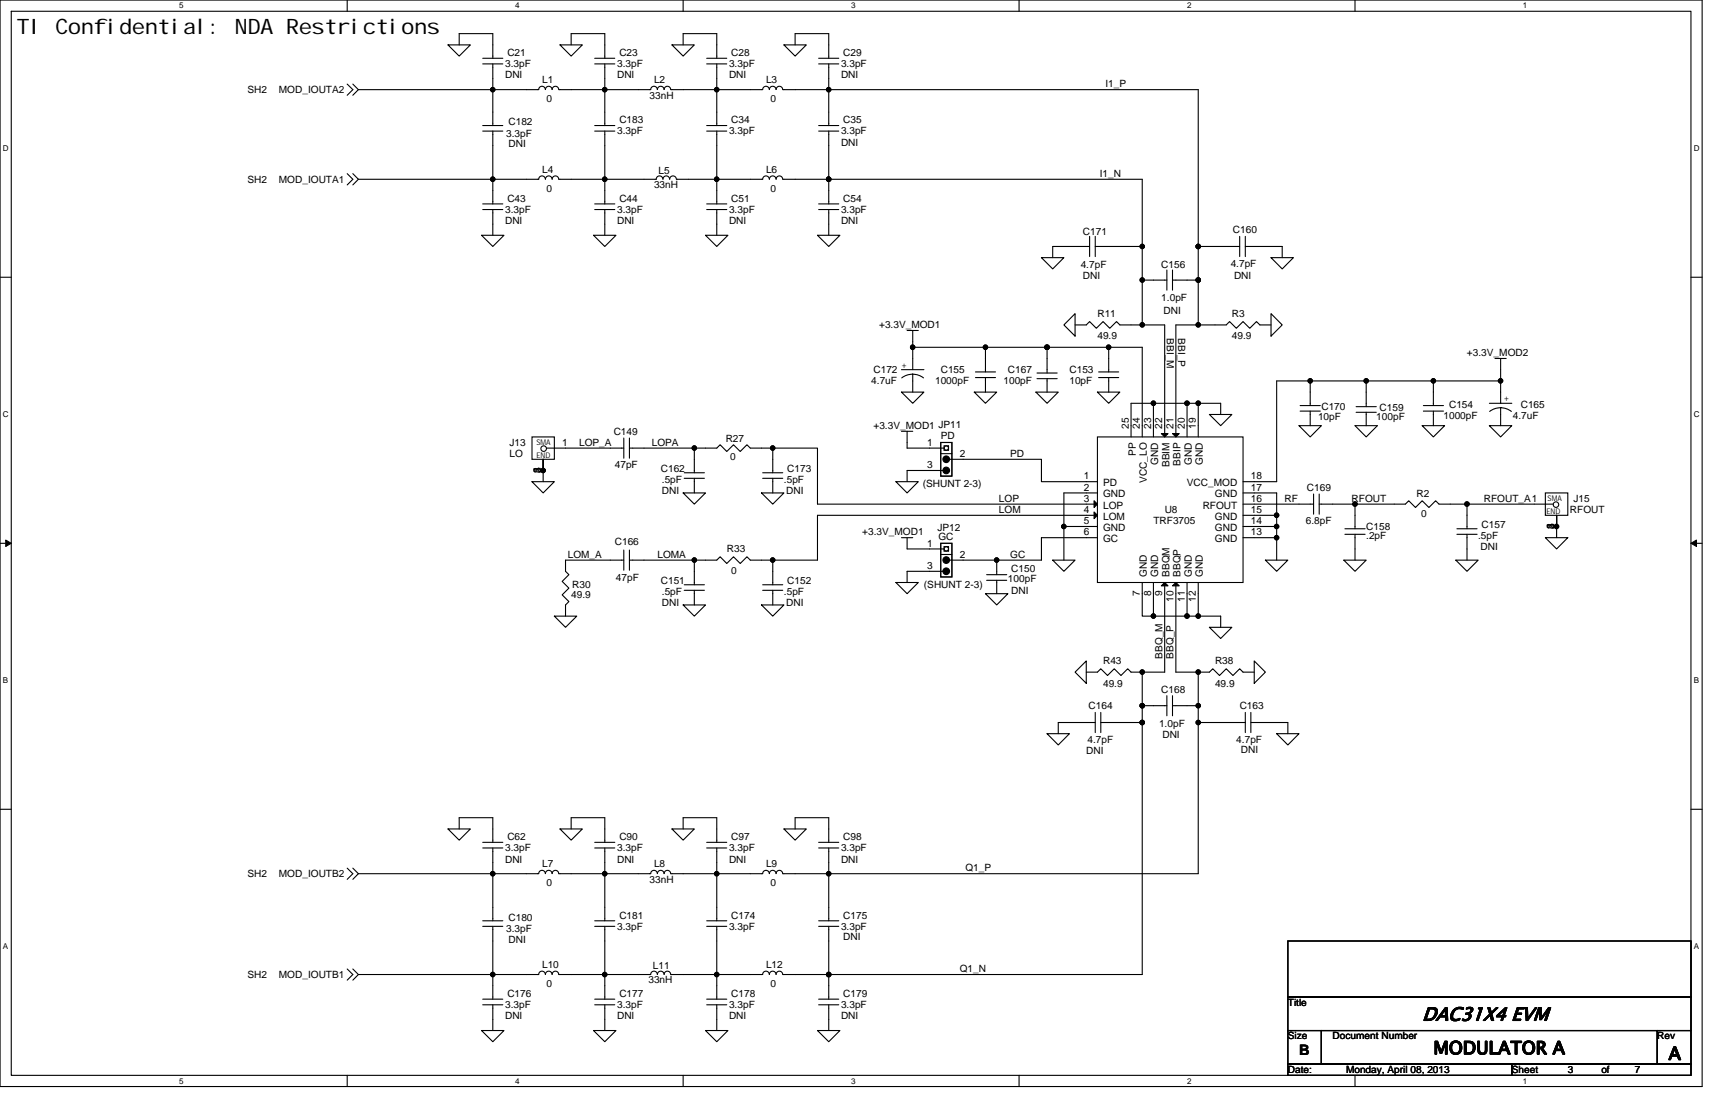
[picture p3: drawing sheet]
<svg xmlns="http://www.w3.org/2000/svg" width="432mm" height="279mm" viewBox="0 0 432 279" stroke-linecap="round" stroke-linejoin="round" font-family="sans-serif">
<path d="M0 0h428.6v273.5h-428.6zM2.8 2.8h422.9v267.9h-422.9z" fill="none" stroke="#000" stroke-width=".28"/>
<g fill="#fff">
<path d="M45.1 .3h1.1v2.3h-1.1z"/>
<path d="M45.1 271h1.1v2.2h-1.1z"/>
</g>
<path d="M87.4 0v2.8M87.4 270.7v2.8" fill="none" stroke="#000" stroke-width=".28"/>
<g fill="#fff">
<path d="M129.7 .3h1.1v2.3h-1.1z"/>
<path d="M129.7 271h1.1v2.2h-1.1z"/>
</g>
<path d="M172 0v2.8M172 270.7v2.8" fill="none" stroke="#000" stroke-width=".28"/>
<g fill="#fff">
<path d="M214.3 .3h1.1v2.3h-1.1z"/>
<path d="M214.3 271h1.1v2.2h-1.1z"/>
</g>
<path d="M256.6 0v2.8M256.6 270.7v2.8" fill="none" stroke="#000" stroke-width=".28"/>
<g fill="#fff">
<path d="M298.9 .3h1.1v2.3h-1.1z"/>
<path d="M298.9 271h1.1v2.2h-1.1z"/>
</g>
<path d="M341.2 0v2.8M341.2 270.7v2.8" fill="none" stroke="#000" stroke-width=".28"/>
<g fill="#fff">
<path d="M383.5 .3h1.1v2.3h-1.1z"/>
<path d="M383.5 271h1.1v2.2h-1.1z"/>
<path d="M.7 36.3h1.5v2.3h-1.5z"/>
<path d="M426.5 36.3h1.4v2.3h-1.4z"/>
<path d="M.7 103.3h1.5v2.2h-1.5z"/>
<path d="M426.5 103.3h1.4v2.2h-1.4z"/>
</g>
<path d="M0 69.8h2.8M425.7 69.8h2.9" fill="none" stroke="#000" stroke-width=".28"/>
<g fill="#fff">
<path d="M.7 170.2h1.4v2.3h-1.4z"/>
<path d="M426.5 170.2h1.3v2.3h-1.3z"/>
</g>
<path d="M0 136.8h2.8M425.7 136.8h2.9" fill="none" stroke="#000" stroke-width=".28"/>
<path d="M1.4 135.9l1.4 .9-1.4 .8zM425.7 136.8l1.4-.9v1.7z" fill="#000" stroke="#000" stroke-width=".25"/>
<g fill="#fff">
<path d="M.7 237.2h1.4v2.2h-1.4z"/>
<path d="M426.4 237.2h1.4v2.2h-1.4z"/>
</g>
<g fill="none" stroke="#000" stroke-width=".28">
<path d="M112.8 11.3h5.6l-2.8 2.8zM115.6 11.3v-2.8h8.5v6.2M121.5 16.1h5.1M121.5 14.7h5.1M124.1 16.1v6.5M141 11.3h5.6l-2.8 2.8zM143.8 11.3v-2.8h8.5v6.2M149.7 16.1h5.1M149.7 14.7h5.1M152.3 16.1v6.5h11.5a.84 .84 0 0 1 .9-.9 .84 .84 0 0 1 .8 .8M169.2 11.3h5.6l-2.8 2.8zM172 11.3v-2.8h8.5v6.2"/>
<path d="M177.9 16.1h5.1M177.9 14.7h5.1M180.5 16.1v6.5h11.5a.84 .84 0 0 1 .8-.9 .84 .84 0 0 1 .9 .8M197.4 11.3h5.6l-2.8 2.8zM200.2 11.3v-2.8h8.5v6.2M206.1 16.1h5.1M206.1 14.7h5.1M208.7 16.1v6.5h93v39.4M87.4 21.2l1.4 1.4-1.4 1.4M88.8 21.2l1.4 1.4M90.2 22.6h33.9M90.2 22.6l-1.4 1.4"/>
<path d="M121.5 33h5.1M121.5 31.6h5.1M124.1 22.6v9M124.1 33v12.1M137.3 22.5a.84 .84 0 0 0-.8-.8 .84 .84 0 0 0-.9 .9h-11.5M137.3 22.5a.84 .84 0 0 1 .9-.8 .84 .84 0 0 1 .8 .8M139 22.5a.84 .84 0 0 1 .9-.8 .84 .84 0 0 1 .8 .9h11.6v9M149.7 33h5.1M149.7 31.6h5.1M152.3 33v12.1M165.5 22.5a.84 .84 0 0 1 .9-.8 .84 .84 0 0 1 .8 .8M167.2 22.5a.84 .84 0 0 1 .9-.8 .84 .84 0 0 1 .8 .9h11.6v9"/>
<path d="M177.9 33h5.1M177.9 31.6h5.1M180.5 33v12.1M193.7 22.5a.85 .85 0 0 1 .9-.8 .85 .85 0 0 1 .8 .8 .84 .84 0 0 1 .9-.8 .84 .84 0 0 1 .8 .9h11.6v9M206.1 33h5.1M206.1 31.6h5.1M208.7 33v12.1M87.4 43.7l1.4 1.4-1.4 1.4M88.8 43.7l1.4 1.4M90.2 45.1h33.9M90.2 45.1l-1.4 1.4M121.2 59.2h5.7l-2.8 2.8z"/>
<path d="M121.5 52.7h5.1M121.5 51.3h5.1M124.1 45.1v6.2M124.1 52.7v6.5M137.3 45.1a.84 .84 0 0 0-.8-.8 .84 .84 0 0 0-.9 .8h-11.5M137.3 45.1a.84 .84 0 0 1 .9-.8 .84 .84 0 0 1 .8 .8M139 45.1a.84 .84 0 0 1 .9-.8 .84 .84 0 0 1 .8 .8h11.6M149.4 59.2h5.7l-2.8 2.8zM149.7 52.7h5.1M149.7 51.3h5.1M152.3 52.7v6.5M152.3 45.1v6.2"/>
<path d="M168.6 45.1a.85 .85 0 0 0-.9-.8 .85 .85 0 0 0-.8 .8 .84 .84 0 0 0-.8-.8 .84 .84 0 0 0-.9 .8h-12.9M168.6 45.1a.84 .84 0 0 1 .8-.8 .84 .84 0 0 1 .9 .8M170.3 45.1h10.2M177.6 59.2h5.7l-2.8 2.8zM177.9 52.7h5.1M177.9 51.3h5.1M180.5 52.7v6.5M180.5 45.1v6.2M193.7 45.1a.84 .84 0 0 0-.9-.8 .84 .84 0 0 0-.8 .8h-11.5M193.7 45.1a.85 .85 0 0 1 .9-.8 .85 .85 0 0 1 .8 .8 .84 .84 0 0 1 .9-.8 .84 .84 0 0 1 .8 .8h11.6M205.8 59.2h5.7l-2.8 2.8zM206.1 52.7h5.1"/>
<path d="M206.1 51.3h5.1M208.7 45.1h78.9v16.9M208.7 52.7v6.5M208.7 45.1v6.2M274.3 59.5v5.1M275.8 59.5v5.1M312.1 59.5v5.1M313.5 59.5v5.1M262.2 64.9h5.7l-2.9 2.8zM270.7 79v5.6l-2.8-2.8zM274.3 62h-9.3v2.9M275.8 62h11.8"/>
<path d="M287.6 62v8.5M287.6 70.5v11.3h5.6v28.2M293.8 68v5M293.8 70.5h-6.2M295.2 68v5M301.7 70.5h-6.5M301.7 70.5v11.3M301.7 62v8.5M312.1 62h-10.4M313.5 62h9.3v2.9M320 64.9h5.6l-2.8 2.8zM320 79l2.8 2.8-2.8 2.8z"/>
<path d="M227 98.7h5.6l-2.8 2.8zM227 93h5.6M228.4 83.2h2.8M229.8 94.2l1.4 .2 1.3 .7M229.8 94.2l-1.5 .2-1.3 .7M229.8 83.2v4.2M229.8 94.2v4.5M229.8 87.4v5.6M229.8 87.4h18.3M245.3 98.7h5.7l-2.9 2.8zM245.6 95h5.1M245.6 93.6h5.1"/>
<path d="M248.1 87.4h15.5M248.1 87.4v6.2M248.1 95v3.7M260.8 98.7h5.6l-2.8 2.8zM261.1 93.9h5.1M261.1 95.3h5.1M263.6 87.4v6.5M263.6 87.4h15.5M263.6 95.3v3.4M270.7 81.8h2.8l.8-.9 1.7 1.7 1.7-1.7 1.7 1.7 1.7-1.7 .9 .9h5.6M276.3 98.7h5.7l-2.9 2.8zM276.6 95h5.1"/>
<path d="M276.6 93.6h5.1M279.1 87.4v6.2M279.1 95v3.7M279.1 87.4h8.5v22.6M301.7 81.8h-5.6v28.2M301.7 81.8h7l.9-.9 1.7 1.7 1.7-1.7 1.7 1.7 1.7-1.7 .8 .9h2.8M329.9 95.9v6.2M329.9 95.9h-8.5v25.3h-8.4M329.9 95.9h14.1v6.5M344 95.9h16.9M360.9 95.9h16.9M360.9 95.9v6.2"/>
<path d="M376.4 90.2h2.8M377.8 90.2v5.7M377.8 95.9v5.6M133.9 110h5.7v5.6h-5.7zM136.8 115.6v5.6M137.6 112.8h19.5M157.1 110.3v5M158.5 110.3v5M158.5 112.8h16.3M172.3 119h5.1M174.8 112.8h5.7l.8-.8 1.7 1.6 1.7-1.6 1.7 1.6 1.7-1.6 .8 .8h5.7M174.8 112.8v6.2"/>
<path d="M192 119h5.1M194.6 112.8h11.2v14.1h70.5M194.6 112.8v6.2M227 108.6h2.8M228.4 108.6v4.2h9.3M236.9 114.2h2.8M236.9 111.4h2.8v8.4h-2.8zM237.7 118.4h-9.3v2.8M237.7 112.2h1.1v1.1h-1.1zM238.8 115.6h23.4v5.6h14.1M276.3 110h36.7v36.6h-36.7zM290.4 101.5v8.5"/>
<path d="M290.4 101.5h-5.6v8.5M290.4 101.5h8.5M298.9 101.5v8.5M298.9 101.5h2.8M301.7 101.5v8.5M301.7 101.5h5.6v2.8M304.5 104.3h5.7l-2.9 2.8zM327.1 107.1h5.6l-2.8 2.9zM327.3 103.5h5.1M327.3 102.1h5.1M329.9 103.5v3.6M341.2 107.1h5.6l-2.8 2.9z"/>
<path d="M341.4 102.4h5.1M341.4 103.8h5.1M344 103.8v3.3M358.1 107.1h5.6l-2.8 2.9zM358.4 103.5h5M358.4 102.1h5M360.9 103.5v3.6M375 107.1h5.6l-2.8 2.9zM375 101.5h5.6M375.1 103.6l1.2-.7 1.5-.3 1.4 .3 1.3 .7M377.8 102.6v4.5M133.9 121.2h5.7l-2.8 2.9z"/>
<path d="M157.1 138.5v5M158.5 138.5v5M172 124.1h5.6l-2.8 2.8zM172.3 120.4h5.1M174.8 120.4v3.7M191.7 124.1h5.7l-2.8 2.8zM192 120.4h5.1M194.6 120.4v3.7M225.6 121.2h5.6l-2.8 2.9zM227 135.3h2.8M228.4 135.3v2.9h9.3M236.9 139.6h2.8"/>
<path d="M236.9 136.8h2.8v8.4h-2.8zM237.7 137.6h1.1v1.1h-1.1zM267.9 132.5v8.5M267.9 132.5h8.4M276.3 129.7h-70.5v11.3h-11.2M276.3 135.3h-14.1v5.7h-11.2M276.3 124.1h-8.4v8.4M313 132.5h8.4M313 135.3h8.4M313 124.1h8.4v5.6M313 129.7h8.4M313 126.9h17.7"/>
<path d="M321.4 129.7v2.8M321.4 132.5v2.8M321.4 135.3v5.7M330.7 124.4v5M332.1 126.9h9.1M332.1 124.4v5M338.6 134.5h5.1M338.6 133.1h5.1M341.2 126.9h12.6l.9-.9 1.7 1.7 1.7-1.7 1.7 1.7 1.7-1.7 .8 .9h7.1M341.2 126.9v6.2M341.2 134.5v6.5M366.8 134.5h5.1"/>
<path d="M366.8 133.1h5.1M369.4 126.9h21.7M369.4 126.9v6.2M369.4 134.5v6.5M389.1 124.1h5.6v5.6h-5.6zM389.1 135.3h5.6l-2.8 2.9zM391.9 129.7v5.6M139.6 155.1h5.6l-2.8 2.8zM157.1 141h-14.7v2.8l.8 .9-1.7 1.6 1.7 1.7-1.7 1.7 1.7 1.7-.8 .9v2.8M158.5 141h16.3M172 152.3h5.6l-2.8 2.8zM172.3 148.6h5.1"/>
<path d="M172.3 147.2h5.1M174.8 148.6v3.7M174.8 141v6.2M174.8 141h5.7l.8-.9 1.7 1.7 1.7-1.7 1.7 1.7 1.7-1.7 .8 .9h5.7M191.7 152.3h5.7l-2.8 2.8zM192 148.6h5.1M192 147.2h5.1M194.6 148.6v3.7M194.6 141v6.2M225.6 146.6h5.6l-2.8 2.8zM237.7 143.8h-9.3v2.8M238.8 141h12.2"/>
<path d="M248.1 149.4h5.7l-2.8 2.9zM248.4 144.7h5.1M248.4 146.1h5.1M251 146.1v3.3M251 141v3.7M265 141h5.7l-2.8 2.8zM287.6 146.6v8.5h2.8M290.4 155.1h8.5M290.4 146.6v8.5M293.2 146.6v22.6h-5.6M296.1 146.6v22.6h5.6M298.9 155.1h2.8"/>
<path d="M298.9 146.6v8.5M301.7 146.6v8.5M301.7 155.1h5.6v2.8M304.5 157.9h5.7l-2.9 2.8zM318.6 141h5.7l-2.9 2.8zM338.3 141h5.7l-2.8 2.8zM366.5 141h5.7l-2.8 2.8zM270.7 169.2l2.8-2.8v5.6zM273.5 169.2h2.8l.9-.9 1.6 1.7 1.7-1.7 1.7 1.7 1.7-1.7 .9 .9h2.8M275.8 179.3v5.1M277.2 179.3v5.1M287.6 169.2v8.4"/>
<path d="M287.6 177.6v4.3M293.8 175.1v5.1M293.8 177.6h-6.2M295.2 175.1v5.1M301.7 169.2h2.8l.9-.9 1.6 1.7 1.7-1.7 1.7 1.7 1.7-1.7 .9 .9h2.8M301.7 177.6h-6.5M301.7 169.2v8.4M301.7 177.6v4.3M313.5 179.3v5.1M314.9 179.3v5.1M315.8 166.4l2.8 2.8-2.8 2.8zM263.6 184.7h5.7l-2.9 2.8z"/>
<path d="M275.8 181.9h-9.4v2.8M287.6 181.9v63.4h-78.9M287.6 181.9h-10.4M301.7 181.9v38h-93v-6.5M301.7 181.9h11.8M314.9 181.9h9.4v2.8M321.4 184.7h5.7l-2.8 2.8zM0 203.7h2.8M87.4 218.5l1.4 1.4-1.4 1.4M88.8 218.5l1.4 1.4M90.2 219.9h33.9M90.2 219.9l-1.4 1.4"/>
<path d="M112.8 208.7h5.6l-2.8 2.8zM115.6 208.7v-2.9h8.5v6.2M121.5 213.4h5.1M121.5 212h5.1M124.1 219.9v11.9M124.1 213.4v6.5M137.3 219.9a.84 .84 0 0 0-.8-.8 .84 .84 0 0 0-.9 .8h-11.5M137.3 219.9a.84 .84 0 0 1 .9-.8 .84 .84 0 0 1 .8 .8M139 219.9a.84 .84 0 0 1 .9-.8 .84 .84 0 0 1 .8 .8h11.6v11.9M141 208.7h5.6l-2.8 2.8zM143.8 208.7v-2.9h8.5v6.2M149.7 213.4h5.1"/>
<path d="M149.7 212h5.1M152.3 213.4v6.5h11.5a.84 .84 0 0 1 .9-.8 .84 .84 0 0 1 .8 .8M165.5 219.9a.84 .84 0 0 1 .9-.8 .84 .84 0 0 1 .8 .8M167.2 219.9a.84 .84 0 0 1 .9-.8 .84 .84 0 0 1 .8 .8h11.6v11.9M169.2 208.7h5.6l-2.8 2.8zM172 208.7v-2.9h8.5v6.2M177.9 213.4h5.1M177.9 212h5.1M180.5 213.4v6.5h11.5a.84 .84 0 0 1 .8-.8 .84 .84 0 0 1 .9 .8M193.7 219.9a.85 .85 0 0 1 .9-.8 .85 .85 0 0 1 .8 .8 .84 .84 0 0 1 .9-.8 .84 .84 0 0 1 .8 .8h11.6v11.9M197.4 208.7h5.6l-2.8 2.8zM200.2 208.7v-2.9h8.5v6.2"/>
<path d="M206.1 213.4h5.1M206.1 212h5.1M425.7 203.7h2.9M121.5 233.2h5.1M121.5 231.8h5.1M124.1 233.2v12.1M149.7 233.2h5.1M149.7 231.8h5.1M152.3 233.2v12.1M177.9 233.2h5.1M177.9 231.8h5.1M180.5 233.2v12.1"/>
<path d="M206.1 233.2h5.1M206.1 231.8h5.1M208.7 233.2v12.1M324.3 236.9h101.4v14.1h-101.4zM87.4 243.9l1.4 1.4-1.4 1.4M88.8 243.9l1.4 1.4M90.2 245.3l-1.4 1.4M90.2 245.3h33.9M121.2 259.4h5.7l-2.8 2.8zM121.5 252.9h5.1M121.5 251.5h5.1M124.1 245.3v6.2"/>
<path d="M124.1 252.9v6.5M137.3 245.3a.84 .84 0 0 0-.8-.8 .84 .84 0 0 0-.9 .8h-11.5M137.3 245.3a.84 .84 0 0 1 .9-.8 .84 .84 0 0 1 .8 .8M139 245.3a.84 .84 0 0 1 .9-.8 .84 .84 0 0 1 .8 .8h11.6M149.4 259.4h5.7l-2.8 2.8zM149.7 252.9h5.1M149.7 251.5h5.1M152.3 252.9v6.5M152.3 245.3v6.2M165.5 245.3a.84 .84 0 0 0-.8-.8 .84 .84 0 0 0-.9 .8h-11.5M165.5 245.3a.84 .84 0 0 1 .9-.8 .84 .84 0 0 1 .8 .8M167.2 245.3a.84 .84 0 0 1 .9-.8 .84 .84 0 0 1 .8 .8h11.6"/>
<path d="M177.6 259.4h5.7l-2.8 2.8zM177.9 252.9h5.1M177.9 251.5h5.1M180.5 252.9v6.5M180.5 245.3v6.2M193.7 245.3a.84 .84 0 0 0-.9-.8 .84 .84 0 0 0-.8 .8h-11.5M193.7 245.3a.85 .85 0 0 1 .9-.8 .85 .85 0 0 1 .8 .8 .84 .84 0 0 1 .9-.8 .84 .84 0 0 1 .8 .8h11.6M205.8 259.4h5.7l-2.8 2.8zM206.1 252.9h5.1M206.1 251.5h5.1M208.7 252.9v6.5M208.7 245.3v6.2"/>
<path d="M324.3 251h101.4v8.4h-101.4zM324.3 259.4h8.4v8.5h-8.4zM332.7 259.4h84.6v8.5h-84.6zM417.3 259.4h8.4v8.5h-8.4zM324.3 267.9h56.3v2.8h-56.3zM380.6 267.9h45.1v2.8h-45.1z"/>
<circle cx="136.9" cy="112.9" r=".7"/>
<circle cx="238.2" cy="115.6" r=".56"/>
<circle cx="238.2" cy="118.4" r=".55"/>
<circle cx="238.2" cy="112.8" r=".55"/>
<circle cx="238.2" cy="138.2" r=".55"/>
<circle cx="391.8" cy="127" r=".69"/>
<circle cx="238.2" cy="143.8" r=".56"/>
<circle cx="238.2" cy="141" r=".55"/>
</g>
<g fill="#000" stroke="#000" stroke-width=".28">
<path d="M292.4 109.1h1.7l-.9 .9zM295.2 109.1h1.7l-.8 .9zM275.5 126l.8 .9-.8 .8zM275.5 128.9l.8 .8-.8 .9zM292.4 147.5l.8-.9 .9 .9zM296.1 146.6l.8 .9h-1.7z"/>
<circle cx="124.1" cy="22.6" r=".55"/>
<circle cx="152.2" cy="22.6" r=".55"/>
<circle cx="180.4" cy="22.6" r=".55"/>
<circle cx="208.6" cy="22.6" r=".55"/>
<circle cx="124" cy="45.1" r=".56"/>
<circle cx="152.2" cy="45.1" r=".56"/>
<circle cx="180.4" cy="45.1" r=".56"/>
<circle cx="208.6" cy="45.1" r=".56"/>
<circle cx="287.6" cy="62" r=".55"/>
<circle cx="287.6" cy="70.5" r=".55"/>
<circle cx="301.7" cy="62" r=".55"/>
<circle cx="301.7" cy="70.5" r=".55"/>
<circle cx="229.8" cy="87.4" r=".56"/>
<circle cx="248.1" cy="87.4" r=".56"/>
<circle cx="263.6" cy="87.4" r=".57"/>
<circle cx="279.1" cy="87.4" r=".56"/>
<circle cx="287.6" cy="81.8" r=".55"/>
<circle cx="301.7" cy="81.8" r=".55"/>
<circle cx="329.9" cy="95.9" r=".55"/>
<circle cx="344" cy="95.9" r=".55"/>
<circle cx="360.9" cy="95.9" r=".55"/>
<circle cx="377.8" cy="95.9" r=".55"/>
<circle cx="136.7" cy="118.4" r=".56"/>
<circle cx="174.8" cy="112.8" r=".55"/>
<circle cx="194.5" cy="112.8" r=".55"/>
<circle cx="238.2" cy="118.4" r=".84"/>
<circle cx="238.2" cy="115.6" r=".84"/>
<circle cx="290.4" cy="101.5" r=".56"/>
<circle cx="298.9" cy="101.5" r=".57"/>
<circle cx="301.7" cy="101.5" r=".56"/>
<circle cx="267.8" cy="132.5" r=".55"/>
<circle cx="321.4" cy="129.7" r=".56"/>
<circle cx="321.4" cy="135.3" r=".55"/>
<circle cx="321.4" cy="132.5" r=".55"/>
<circle cx="341.2" cy="126.9" r=".56"/>
<circle cx="369.3" cy="126.9" r=".56"/>
<circle cx="391.9" cy="132.5" r=".55"/>
<circle cx="174.8" cy="141" r=".55"/>
<circle cx="194.5" cy="141" r=".55"/>
<circle cx="238.2" cy="141" r=".84"/>
<circle cx="238.2" cy="143.8" r=".84"/>
<circle cx="250.9" cy="141" r=".55"/>
<circle cx="290.4" cy="155.1" r=".55"/>
<circle cx="298.9" cy="155.1" r=".56"/>
<circle cx="301.7" cy="155.1" r=".55"/>
<circle cx="287.6" cy="169.2" r=".55"/>
<circle cx="287.6" cy="177.6" r=".55"/>
<circle cx="301.7" cy="169.2" r=".55"/>
<circle cx="301.7" cy="177.6" r=".55"/>
<circle cx="287.6" cy="181.9" r=".55"/>
<circle cx="301.7" cy="181.9" r=".55"/>
<circle cx="124.1" cy="219.9" r=".55"/>
<circle cx="152.2" cy="219.9" r=".55"/>
<circle cx="180.4" cy="219.9" r=".55"/>
<circle cx="208.6" cy="219.9" r=".55"/>
<circle cx="124.1" cy="245.3" r=".55"/>
<circle cx="152.2" cy="245.3" r=".55"/>
<circle cx="180.4" cy="245.3" r=".55"/>
<circle cx="208.6" cy="245.3" r=".55"/>
</g>
<text font-size="5.4" x="4.3" y="8.5">TI Confidential: NDA Restrictions</text>
<text font-size="4.8" x="358.1" y="256.9">DAC31X4 EVM</text>
<g font-size="4.5">
<text x="360.9" y="265.3">MODULATOR A</text>
<text x="420.1" y="266.7">A</text>
</g>
<text font-size="3.7" x="327.1" y="265.6">B</text>
<g font-size="2.5">
<text x="127.2" y="16.9">3.3pF</text>
<text x="127.7" y="14.1">C21</text>
<text x="155.4" y="16.9">3.3pF</text>
<text x="155.9" y="14.1">C23</text>
<text x="183.6" y="16.9">3.3pF</text>
<text x="184.1" y="14.1">C28</text>
<text x="211.8" y="16.9">3.3pF</text>
<text x="212.3" y="14.1">C29</text>
<text x="62.3" y="23.4">SH2</text>
<text x="70.2" y="23.4">MOD_IOUTA2</text>
<text x="127.2" y="19.7">DNI</text>
<text x="136.5" y="20.9">L1</text>
<text x="155.4" y="19.7">DNI</text>
<text x="164.7" y="20.9">L2</text>
<text x="183.6" y="19.7">DNI</text>
<text x="192.9" y="20.9">L3</text>
<text x="211.8" y="19.7">DNI</text>
<text x="278.3" y="22">I1_P</text>
<text x="137.6" y="25.7">0</text>
<text x="163.5" y="24.8">33nH</text>
<text x="194" y="25.7">0</text>
<text x="127.4" y="34.4">3.3pF</text>
<text x="128" y="31.6">C182</text>
<text x="155.4" y="33.8">3.3pF</text>
<text x="155.9" y="31">C183</text>
<text x="183.6" y="33.8">3.3pF</text>
<text x="184.1" y="31">C34</text>
<text x="211.8" y="33.8">3.3pF</text>
<text x="212.3" y="31">C35</text>
<text x="128" y="36.9">DNI</text>
<text x="211.8" y="36.7">DNI</text>
<text x="62.3" y="46">SH2</text>
<text x="70.2" y="46">MOD_IOUTA1</text>
<text x="136.5" y="43.4">L4</text>
<text x="164.7" y="47.4">33nH</text>
<text x="165.8" y="43.7">L5</text>
<text x="192.9" y="43.4">L6</text>
<text x="276.9" y="44.6">I1_N</text>
<text x="127.2" y="53.6">3.3pF</text>
<text x="127.7" y="50.8">C43</text>
<text x="137.6" y="48.2">0</text>
<text x="155.4" y="53.6">3.3pF</text>
<text x="155.9" y="50.8">C44</text>
<text x="183.6" y="53.6">3.3pF</text>
<text x="184.1" y="50.8">C51</text>
<text x="194" y="48.2">0</text>
<text x="211.8" y="53.6">3.3pF</text>
<text x="212.3" y="50.8">C54</text>
<text x="127.2" y="56.4">DNI</text>
<text x="155.4" y="56.4">DNI</text>
<text x="183.6" y="56.4">DNI</text>
<text x="211.8" y="56.4">DNI</text>
<text x="272.6" y="59.2">C171</text>
<text x="310.4" y="58.7">C160</text>
<text x="272.1" y="67.4">4.7pF</text>
<text x="272.6" y="70.2">DNI</text>
<text x="292.4" y="67.4">C156</text>
<text x="309.9" y="67.1">4.7pF</text>
<text x="310.7" y="70.2">DNI</text>
<text x="292.4" y="75.8">1.0pF</text>
<text x="221.3" y="82.6">+3.3V_MOD1</text>
<text x="276.3" y="79.8">R11</text>
<text x="292.9" y="79">DNI</text>
<text x="310.2" y="79.8">R3</text>
<text x="276.3" y="85.4">49.9</text>
<text x="293.8" y="85.2" transform="rotate(90 293.8 85.2)">BBI_M</text>
<text x="296.6" y="85.2" transform="rotate(90 296.6 85.2)">BBI_P</text>
<text x="310.2" y="85.4">49.9</text>
<text x="369.4" y="89.7">+3.3V_MOD2</text>
<text x="219.9" y="93.9">C172</text>
<text x="227" y="92.5">+</text>
<text x="236.9" y="93.9">C155</text>
<text x="253.8" y="93.9">C167</text>
<text x="269.3" y="93.9">C153</text>
<text x="219.4" y="96.7">4.7uF</text>
<text x="235.4" y="96.7">1000pF</text>
<text x="252.6" y="96.7">100pF</text>
<text x="269.3" y="96.7">10pF</text>
<text x="378.7" y="101">+</text>
<text x="219.9" y="108">+3.3V_MOD1 JP11</text>
<text x="331.9" y="105.7">10pF</text>
<text x="332.7" y="103.2">C170</text>
<text x="346.5" y="105.7">100pF</text>
<text x="347.4" y="103.5">C159</text>
<text x="363.4" y="105.5">1000pF</text>
<text x="364.8" y="102.6">C154</text>
<text x="380.9" y="105.5">4.7uF</text>
<text x="382.9" y="102.6">C165</text>
<text x="128.3" y="112.2">J13</text>
<text x="141.5" y="112.2">1</text>
<text x="145.8" y="112.2">LOP_A</text>
<text x="154.5" y="109.4">C149</text>
<text x="164.1" y="112.2">LOPA</text>
<text x="182.7" y="111.4">R27</text>
<text x="233.5" y="112.2">1</text>
<text x="236.9" y="110.5">PD</text>
<text x="284.2" y="108" transform="rotate(-90 284.2 108)">25</text>
<text x="287" y="108" transform="rotate(-90 287 108)">24</text>
<text x="289.8" y="108" transform="rotate(-90 289.8 108)">23</text>
<text x="292.7" y="108" transform="rotate(-90 292.7 108)">22</text>
<text x="295.5" y="108" transform="rotate(-90 295.5 108)">21</text>
<text x="298.3" y="108" transform="rotate(-90 298.3 108)">20</text>
<text x="301.1" y="108" transform="rotate(-90 301.1 108)">19</text>
<text x="128.3" y="115">LO</text>
<text x="136.2" y="119" transform="rotate(-90 136.2 119)">5</text>
<text x="136.2" y="119" transform="rotate(-90 136.2 119)">2</text>
<text x="136.2" y="119" transform="rotate(-90 136.2 119)">3</text>
<text x="136.2" y="119" transform="rotate(-90 136.2 119)">4</text>
<text x="154.8" y="117.9">47pF</text>
<text x="166.4" y="118.7">C162</text>
<text x="183.8" y="115.9">0</text>
<text x="198.2" y="118.7">C173</text>
<text x="233.5" y="117.8">3</text>
<text x="241.6" y="115">2</text>
<text x="254.3" y="115">PD</text>
<text x="286" y="114.8" transform="rotate(-90 286 114.8)">PP</text>
<text x="291.6" y="117.1" transform="rotate(-90 291.6 117.1)">GND</text>
<text x="294.4" y="117.6" transform="rotate(-90 294.4 117.6)">BBIM</text>
<text x="297.2" y="117.2" transform="rotate(-90 297.2 117.2)">BBIP</text>
<text x="300.1" y="117.1" transform="rotate(-90 300.1 117.1)">GND</text>
<text x="302.9" y="117.1" transform="rotate(-90 302.9 117.1)">GND</text>
<text x="166.6" y="121.5">.5pF</text>
<text x="166.6" y="124.3">DNI</text>
<text x="197.4" y="121.5">.5pF</text>
<text x="197.9" y="124.3">DNI</text>
<text x="232.3" y="122.6">(SHUNT 2-3)</text>
<text x="272.9" y="120.7">1</text>
<text x="272.9" y="123.5">2</text>
<text x="277.7" y="122.4">PD</text>
<text x="277.7" y="125.2">GND</text>
<text x="288.8" y="121.6" transform="rotate(-90 288.8 121.6)">VCC_LO</text>
<text x="298.8" y="122.4">VCC_MOD</text>
<text x="305.9" y="125.2">GND</text>
<text x="314.9" y="120.7">18</text>
<text x="314.9" y="123.5">17</text>
<text x="329" y="123.5">C169</text>
<text x="356.7" y="125.2">R2</text>
<text x="251.5" y="126.3">LOP</text>
<text x="251.5" y="129.1">LOM</text>
<text x="272.9" y="126.3">3</text>
<text x="272.9" y="129.1">4</text>
<text x="272.9" y="131.9">5</text>
<text x="277.7" y="128">LOP</text>
<text x="277.7" y="130.9">LOM</text>
<text x="290.4" y="132">TRF3705</text>
<text x="293.2" y="129.1">U8</text>
<text x="302.8" y="128">RFOUT</text>
<text x="305.9" y="130.9">GND</text>
<text x="314.9" y="126.3">16</text>
<text x="314.9" y="129.1">15</text>
<text x="314.9" y="131.9">14</text>
<text x="323.4" y="126.3">RF</text>
<text x="328.8" y="132">6.8pF</text>
<text x="340.3" y="126.3">RFOUT</text>
<text x="357.8" y="130.3">0</text>
<text x="373.6" y="126.3">RFOUT_A1</text>
<text x="395.3" y="129.1">RFOUT</text>
<text x="396.1" y="126.3">J15</text>
<text x="154.8" y="137.3">C166</text>
<text x="217.1" y="134.8">+3.3V_MOD1</text>
<text x="233.5" y="137.6">1</text>
<text x="236" y="133.6">JP12</text>
<text x="236.3" y="135.9">GC</text>
<text x="272.9" y="134.7">6</text>
<text x="277.7" y="133.7">GND</text>
<text x="277.7" y="136.5">GC</text>
<text x="305.9" y="133.7">GND</text>
<text x="305.9" y="136.5">GND</text>
<text x="314.9" y="134.7">13</text>
<text x="344" y="133.4">C158</text>
<text x="344" y="135.6">.2pF</text>
<text x="372.2" y="135.6">.5pF</text>
<text x="373" y="132.8">C157</text>
<text x="391.3" y="133.1" transform="rotate(-90 391.3 133.1)">5</text>
<text x="391.3" y="133.1" transform="rotate(-90 391.3 133.1)">2</text>
<text x="391.3" y="133.1" transform="rotate(-90 391.3 133.1)">3</text>
<text x="391.3" y="133.1" transform="rotate(-90 391.3 133.1)">4</text>
<text x="143" y="140.4">LOM_A</text>
<text x="165.5" y="140.4">LOMA</text>
<text x="183" y="139">R33</text>
<text x="233.5" y="143.2">3</text>
<text x="241.6" y="140.4">2</text>
<text x="254.3" y="140.4">GC</text>
<text x="372.7" y="138.4">DNI</text>
<text x="144.1" y="148">R30</text>
<text x="155.1" y="146.3">47pF</text>
<text x="166.4" y="146.9">C151</text>
<text x="166.6" y="149.7">.5pF</text>
<text x="184.1" y="144.4">0</text>
<text x="197.4" y="149.7">.5pF</text>
<text x="198.2" y="146.9">C152</text>
<text x="232.6" y="148">(SHUNT 2-3)</text>
<text x="253.8" y="146.6">100pF</text>
<text x="254.6" y="144.1">C150</text>
<text x="254.6" y="149.4">DNI</text>
<text x="288.8" y="145.2" transform="rotate(-90 288.8 145.2)">GND</text>
<text x="291.6" y="145.2" transform="rotate(-90 291.6 145.2)">GND</text>
<text x="294.4" y="145.2" transform="rotate(-90 294.4 145.2)">BBQM</text>
<text x="297.2" y="145.2" transform="rotate(-90 297.2 145.2)">BBQP</text>
<text x="300.1" y="145.2" transform="rotate(-90 300.1 145.2)">GND</text>
<text x="302.9" y="145.2" transform="rotate(-90 302.9 145.2)">GND</text>
<text x="143.8" y="150.6">49.9</text>
<text x="166.6" y="152.5">DNI</text>
<text x="197.9" y="152.5">DNI</text>
<text x="287" y="150" transform="rotate(-90 287 150)">7</text>
<text x="289.8" y="150" transform="rotate(-90 289.8 150)">8</text>
<text x="292.7" y="150" transform="rotate(-90 292.7 150)">9</text>
<text x="295.5" y="151.4" transform="rotate(-90 295.5 151.4)">10</text>
<text x="298.3" y="151.4" transform="rotate(-90 298.3 151.4)">11</text>
<text x="301.1" y="151.4" transform="rotate(-90 301.1 151.4)">12</text>
<text x="277.7" y="167.2">R43</text>
<text x="292.7" y="165.8" transform="rotate(-90 292.7 165.8)">BBQ_M</text>
<text x="295.5" y="165.8" transform="rotate(-90 295.5 165.8)">BBQ_P</text>
<text x="305.9" y="167.2">R38</text>
<text x="277.7" y="172.8">49.9</text>
<text x="305.9" y="172.8">49.9</text>
<text x="274.1" y="178.5">C164</text>
<text x="292.4" y="174.5">C168</text>
<text x="312.1" y="178.5">C163</text>
<text x="291.8" y="183">1.0pF</text>
<text x="292.7" y="185.8">DNI</text>
<text x="273.5" y="189.8">DNI</text>
<text x="273.8" y="186.9">4.7pF</text>
<text x="311.3" y="186.9">4.7pF</text>
<text x="312.4" y="189.5">DNI</text>
<text x="127.2" y="214.3">3.3pF</text>
<text x="127.7" y="211.5">C62</text>
<text x="155.4" y="214.3">3.3pF</text>
<text x="155.9" y="211.5">C90</text>
<text x="183.6" y="214.3">3.3pF</text>
<text x="184.1" y="211.5">C97</text>
<text x="211.8" y="214.3">3.3pF</text>
<text x="212.3" y="211.5">C98</text>
<text x="62.3" y="220.8">SH2</text>
<text x="70.2" y="220.8">MOD_IOUTB2</text>
<text x="127.2" y="217.1">DNI</text>
<text x="136.5" y="218.2">L7</text>
<text x="155.4" y="217.1">DNI</text>
<text x="164.7" y="218.2">L8</text>
<text x="183.6" y="217.1">DNI</text>
<text x="192.9" y="218.2">L9</text>
<text x="211.8" y="217.1">DNI</text>
<text x="243.1" y="219.4">Q1_P</text>
<text x="137.6" y="223">0</text>
<text x="163.5" y="222.2">33nH</text>
<text x="194" y="223">0</text>
<text x="128" y="231.8">C180</text>
<text x="155.9" y="231.2">C181</text>
<text x="184.1" y="231.2">C174</text>
<text x="212.3" y="231.2">C175</text>
<text x="127.4" y="234.6">3.3pF</text>
<text x="128" y="237.4">DNI</text>
<text x="155.4" y="234">3.3pF</text>
<text x="183.6" y="234">3.3pF</text>
<text x="211.8" y="234">3.3pF</text>
<text x="212.3" y="236.6">DNI</text>
<text x="136.5" y="243.6">L10</text>
<text x="164.4" y="243.9">L11</text>
<text x="192.9" y="243.6">L12</text>
<text x="241.6" y="244.7">Q1_N</text>
<text x="62.3" y="246.1">SH2</text>
<text x="70.2" y="246.1">MOD_IOUTB1</text>
<text x="127.7" y="250.9">C176</text>
<text x="137.6" y="248.4">0</text>
<text x="155.9" y="250.9">C177</text>
<text x="163.3" y="247.5">33nH</text>
<text x="184.1" y="250.9">C178</text>
<text x="194" y="248.4">0</text>
<text x="212.3" y="250.9">C179</text>
<text x="127.2" y="253.7">3.3pF</text>
<text x="127.2" y="256.6">DNI</text>
<text x="155.4" y="253.7">3.3pF</text>
<text x="155.4" y="256.6">DNI</text>
<text x="183.6" y="253.7">3.3pF</text>
<text x="183.6" y="256.6">DNI</text>
<text x="211.8" y="253.7">3.3pF</text>
<text x="211.8" y="256.6">DNI</text>
<text x="324.3" y="253.2">Title</text>
<text x="324.3" y="261.6">Size</text>
<text x="335.5" y="261.6">Document Number</text>
<text x="417.3" y="261.6">Rev</text>
<text x="324.3" y="270.1">Date:</text>
<text x="338.9" y="270.1">Monday, April 08, 2013</text>
<text x="380.6" y="270.1">Sheet</text>
<text x="394.7" y="270.1">3</text>
<text x="403.2" y="270.1">of</text>
<text x="411.6" y="270.1">7</text>
</g>
<g font-size="2">
<text x="45.1" y="2.1">5</text>
<text x="129.7" y="2.1">4</text>
<text x="214.3" y="2.1">3</text>
<text x="298.9" y="2.1">2</text>
<text x="383.5" y="2.1">1</text>
<text x=".7" y="38.1">D</text>
<text x="426.5" y="38.1">D</text>
<text x=".7" y="105.1">C</text>
<text x="426.5" y="105.1">C</text>
<text x="135.1" y="112">SMA</text>
<text x="135.1" y="115.3">END</text>
<text x="389.4" y="129.4">END</text>
<text x="389.7" y="126">SMA</text>
<text x=".7" y="172">B</text>
<text x="426.5" y="172">B</text>
<text x=".7" y="239">A</text>
<text x="426.5" y="239">A</text>
<text x="45.1" y="272.8">5</text>
<text x="129.7" y="272.8">4</text>
<text x="214.3" y="272.8">3</text>
<text x="298.9" y="272.8">2</text>
<text x="383.5" y="272.8">1</text>
</g>
</svg>
